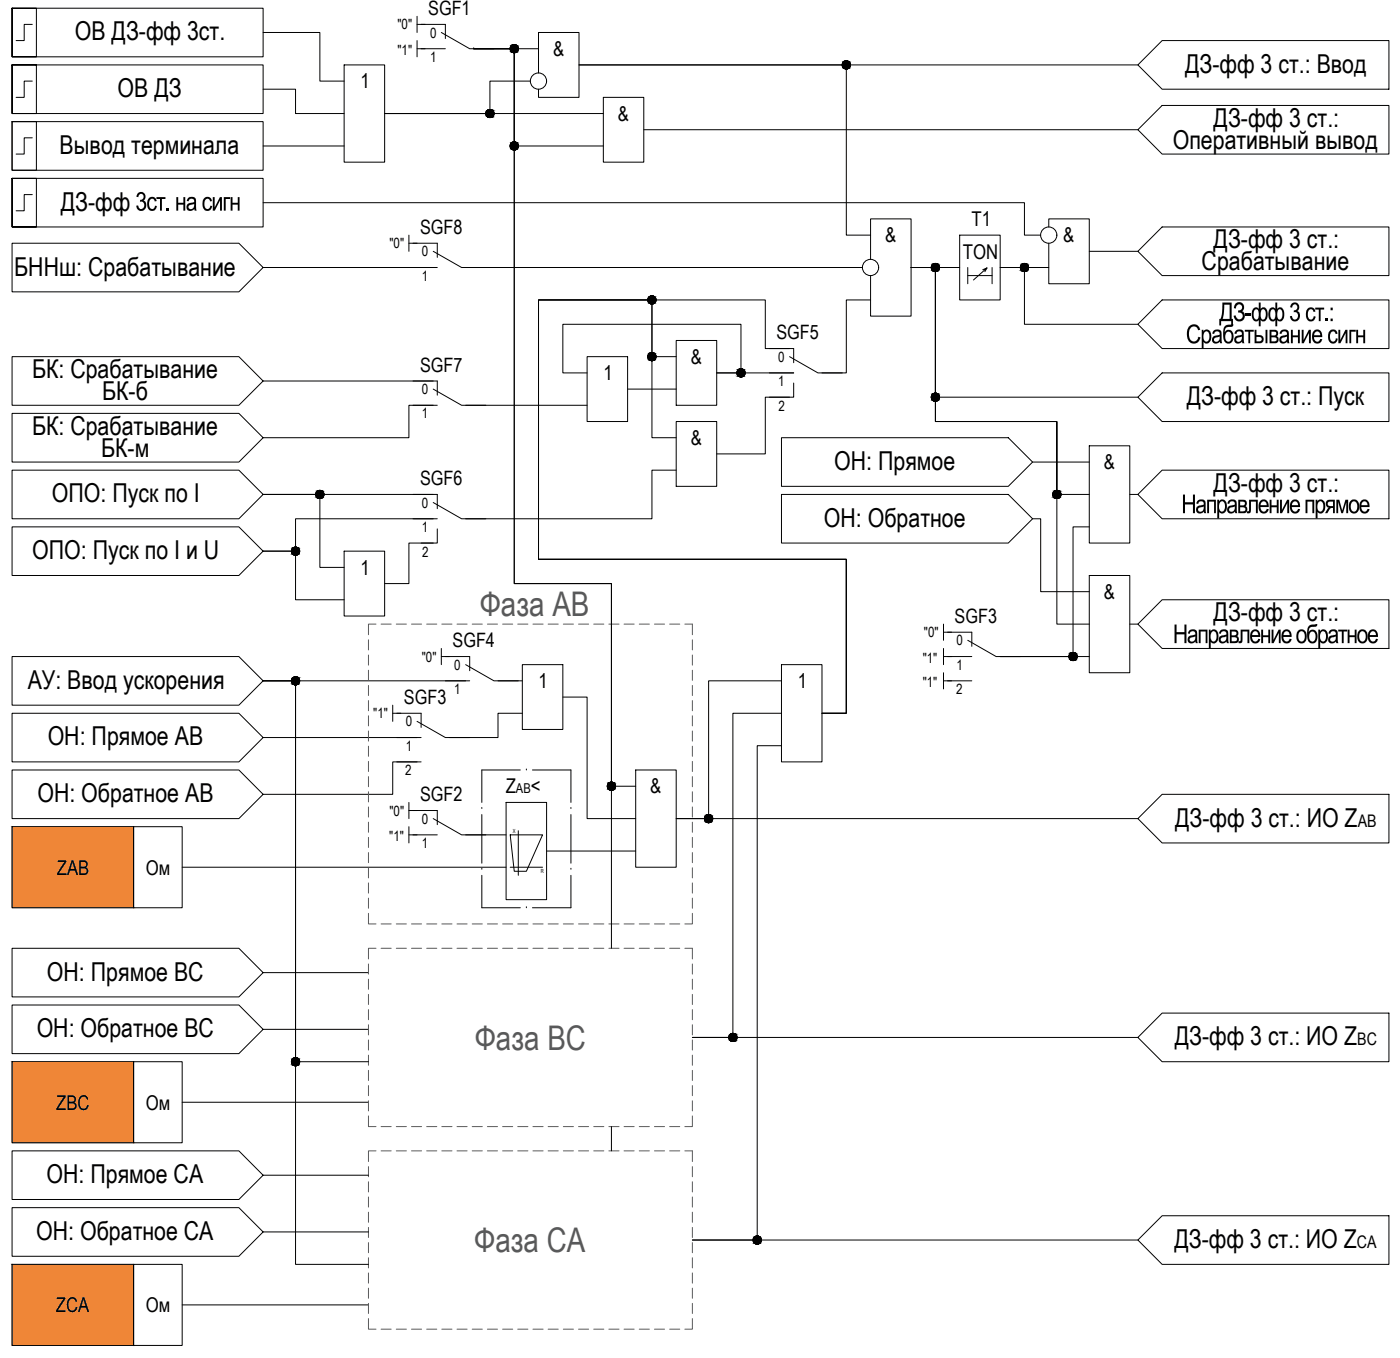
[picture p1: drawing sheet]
<svg xmlns="http://www.w3.org/2000/svg" width="850mm" height="824mm" viewBox="0 0 850 824" stroke-linecap="round" stroke-linejoin="round" font-family="sans-serif">
<!-- layer: 0 -->
<g fill="#ef8637" stroke="#ef8637" stroke-width=".61">
<path d="M7 502l74 49v-49zM7 502l74 49h-74z"/>
<path d="M7 644l74 49v-49zM7 644l74 49h-74z"/>
<path d="M7 767l74 49v-49zM7 767l74 49h-74z"/>
</g>
<g fill="none" stroke="#000" stroke-width=".61">
<path d="M7 5h153v29h-153v-29v29h15v-29zM20 15h-5v10h-5M160 20h34v29h15M253 10v10M253 15h5M7 39h153v30h-153v-30v30h15v-30zM209 39h25v59h-25zM253 25v9M253 30h5M288 30h.1M288 30h24v59h54M288 30h24v324h59v123h15"/>
<path d="M288 30h24v324h59v221M288 30h39M691 39h-339h162v104h15M706 25h137v29h-137l-15-15zM20 49h-5v10h-5M160 54h19v15h30M322 49h-25v20h-63h132M327 44v-24h25v39h-25v-5M366 59h25v39h-25zM7 74h15v29h-15zM7 74h153v29h-153zM391 79h300"/>
<path d="M691 79l15-15h137v30h-137zM20 84h-5v10h-5M160 89h49M7 108h153v30h-153v-30v30h15v-30zM20 118h-5v10h-5M160 123h462v20h10M637 138v-5h24v39h-24v-24M706 138h137v29h-137l-15-14zM7 148h138l15 14-15 15h-138zM248 143v10M248 148h5M529 157v-24h24v59h-24v-25"/>
<path d="M583 143h24v39h-24zM661 153h30M160 162h103M283 162h241M583 162h-30h15v79h123M588 162v10M588 167h14M597 164l2-1-8 7M599 163l-1 2M602 162v10M637 162h-30h15v35h69M529 182h-15v44h-15"/>
<path d="M706 182h137v30h-137l-15-15zM7 216h138l15 15-15 15h-138zM356 216h25v40h-25zM411 207h24v39h-24zM411 216h-15v-34h-69v157h187v94h-15M479 212h-14v-30h-138v157h187v94h-15M160 231h103M356 226h-14v-29h108v29h-15h47M381 236h30M482 232v9h-15M706 226h137v30h-137l-15-15zM7 251h138l15 15-15 14h-138z"/>
<path d="M263 246h-15v20h-88M283 246h73M411 256h24v39h-24zM479 241h-14v34h-30M411 266h-15v-84h-69v157h187v94h-15M475 266h137l15 14-15 15h-137zM661 271h25v59h-25zM7 285h138l15 15-15 15h-138zM411 285h-15v30h-113M627 280h34M7 320h138l15 14-15 15h-138zM160 300h34v44h15"/>
<path d="M160 300h103M263 315h-84v19h-19M475 300h137l15 15-15 15h-137zM627 315h5v44h29M661 300h-19v-44h-74v-94h-15h15v94h74v123h19M661 320h-9v78h-45h54M686 300h5M691 300l15-15h137v30h-137zM160 334h19v30h30M209 334h25v40h-25zM263 330h-15v24h-14M266 321v9h-10"/>
<path d="M661 349h25v59h-25zM573 379v10M686 379h5M706 364h137v30h-137l-15-15zM268 398h5M268 394v9M573 394v9M573 384h5M573 398h5M160 413l-15 15h-138v-30h138l15 15h123M160 413h19v231h45M160 413h19v354h45"/>
<path d="M302 413h15M317 403h25v40h-25zM475 413h-45v84h-19h280M475 403h24v59h-24zM573 413h17M573 408v10M7 433h138l15 15-15 14h-138zM238 428v10M238 433h5M317 433h-15v15h-29M342 423h14v74h30M475 433h-30v197h-25h271"/>
<path d="M160 448h93M475 453h-15v300h-40h271M7 467h138l15 15-15 15h-138zM241 462h15M253 462h-15v20h-78M386 467h25v59h-25zM248 487v10M248 492h5M307 487h25v59h-25zM691 497l15-15h137v30h-137zM7 502h74v49h-74zM81 502h30v49h-30z"/>
<path d="M248 502v10M248 507h5M283 507h24M310 507h19l-9 22h-8zM315 504v27M332 516h54M111 526h196M310 526h19M7 575h138l15 15-15 15h-138zM160 590h64M7 610h138l15 15-15 14h-138zM706 615h137v29h-137l-15-14z"/>
<path d="M160 625h64M7 644h74v49h-74zM81 644h30v49h-30zM111 669h113M7 698h138l15 15-15 15h-138zM371 684v14M160 713h64M7 733h138l15 15-15 14h-138zM160 748h64M691 753l15-15h137v29h-137zM7 767h74v49h-74zM81 767h30v49h-30z"/>
<path d="M111 792h113"/>
<circle cx="312" cy="30" r="2.5"/>
<circle cx="514" cy="39" r="2.5"/>
<circle cx="327" cy="49" r="5"/>
<circle cx="297" cy="69" r="2.5"/>
<circle cx="312" cy="89" r="2.5"/>
<circle cx="637" cy="143" r="5"/>
<circle cx="529" cy="162" r="5"/>
<circle cx="568" cy="162" r="2.5"/>
<circle cx="622" cy="162" r="2.5"/>
<circle cx="396" cy="182" r="2.5"/>
<circle cx="396" cy="216" r="2.5"/>
<circle cx="450" cy="226" r="2.5"/>
<circle cx="568" cy="241" r="2.5"/>
<circle cx="194" cy="300" r="2.5"/>
<circle cx="642" cy="300" r="2.5"/>
<circle cx="179" cy="334" r="2.5"/>
<circle cx="652" cy="398" r="2.5"/>
<circle cx="179" cy="413" r="2.5"/>
<circle cx="371" cy="477" r="2.5"/>
<circle cx="430" cy="497" r="2.5"/>
<circle cx="445" cy="630" r="2.5"/>
<circle cx="179" cy="644" r="2.5"/>
<circle cx="460" cy="752" r="2.5"/>
</g>
<g fill="#000" stroke="#000" stroke-width=".61">
<path d="M312 32h1zM312 27h1zM513 37h1zM513 42h1zM297 71h1zM297 66h1zM312 91h1zM312 86h1zM395 180h1zM567 165h1zM567 165h2zM622 165h1z"/>
<path d="M395 184h1zM395 219h1zM395 214h1zM449 229h1zM449 229h2zM567 243h1zM567 243h2zM641 298h1zM194 302h1zM641 302h1zM179 337h1zM179 332h1z"/>
<path d="M651 396h1zM179 416h1zM179 411h1zM651 401h1zM371 479h1zM371 475h1zM430 499h1zM430 494h1zM445 632h1zM179 647h1zM179 642h1zM459 755h1z"/>
<path d="M459 750h1z"/>
<path d="M312 32h1zM312 32h1z"/>
<path d="M312 27h1zM312 27h1z"/>
<path d="M312 27h1zM311 27h2z"/>
<path d="M311 27h2zM311 27h2z"/>
<path d="M311 32h2zM311 32h2z"/>
<path d="M311 27h2zM311 27h2z"/>
<path d="M311 32h2zM311 32h2z"/>
<path d="M311 27l3 1zM311 28h3z"/>
<path d="M311 32h2zM311 32h2z"/>
<path d="M311 28h3zM311 28h3z"/>
<path d="M311 32h3zM311 32h2z"/>
<path d="M311 28h3zM310 28h4z"/>
<path d="M311 31h3zM311 31l3 1z"/>
<path d="M310 28h4zM310 28h4z"/>
<path d="M310 31h4zM310 31h4z"/>
<path d="M310 28h4zM310 28h4z"/>
<path d="M310 31h4zM310 31h4z"/>
<path d="M310 28h4zM310 28h4z"/>
<path d="M310 31h4zM310 31h4z"/>
<path d="M310 28l5 1zM310 28l5 1z"/>
<path d="M310 31h4zM310 31h4z"/>
<path d="M310 29h5zM310 29h5z"/>
<path d="M310 30h5zM310 30l4 1z"/>
<path d="M310 29h5zM310 29h5z"/>
<path d="M310 30h5zM310 30h5z"/>
<path d="M310 29h5zM310 29h5z"/>
<path d="M310 29l5 1zM310 29l5 1z"/>
<path d="M310 30h5zM310 30h5z"/>
<path d="M310 30h5zM310 30h5z"/>
<path d="M310 30h5zM310 30h5z"/>
<path d="M513 37h2zM513 37h2z"/>
<path d="M513 37h2zM513 37h2z"/>
<path d="M513 37h2zM513 37h2z"/>
<path d="M513 37h2zM512 37h3z"/>
<path d="M512 37l3 1zM512 38h3z"/>
<path d="M512 38h4zM512 38h4z"/>
<path d="M512 38h4zM512 38h4z"/>
<path d="M512 38h4zM512 38h4z"/>
<path d="M512 38h4zM512 38h4z"/>
<path d="M512 38h4zM512 38h4z"/>
<path d="M512 38l4 1zM512 38l4 1z"/>
<path d="M512 39h4zM512 39h4z"/>
<path d="M511 39h5zM511 39h5z"/>
<path d="M511 39h5zM511 39h5z"/>
<path d="M511 40h5zM511 40h5z"/>
<path d="M511 40h5zM511 40h5z"/>
<path d="M511 39h5zM511 39l5 1z"/>
<path d="M513 42h2zM513 42h1z"/>
<path d="M513 42h2zM513 42h2z"/>
<path d="M513 42h2zM513 42h2z"/>
<path d="M512 41h3zM512 41l3 1z"/>
<path d="M512 41h3zM512 41h3z"/>
<path d="M512 41h4zM512 41h3z"/>
<path d="M512 41h4zM512 41h4z"/>
<path d="M512 41h4zM512 41h4z"/>
<path d="M512 41h4zM512 41h4z"/>
<path d="M512 40h4zM512 40l4 1z"/>
<path d="M512 40h4zM512 40h4z"/>
<path d="M297 71h1zM297 71h1z"/>
<path d="M297 66l1 1zM297 67h1z"/>
<path d="M297 67h1zM297 67h1z"/>
<path d="M297 67h1zM297 67h1z"/>
<path d="M297 71h1zM297 71h1z"/>
<path d="M297 67h2zM296 67h3z"/>
<path d="M297 71h1zM297 71h1z"/>
<path d="M296 67h3zM296 67h3z"/>
<path d="M296 71h3zM296 71h2z"/>
<path d="M296 67h3zM296 67h3z"/>
<path d="M296 71h3zM296 71h3z"/>
<path d="M296 67h3zM296 67h3z"/>
<path d="M296 71h3zM296 71h3z"/>
<path d="M296 67h3zM296 67h3z"/>
<path d="M296 71h3zM296 71h3z"/>
<path d="M296 67l4 1zM296 67l4 1z"/>
<path d="M296 70h3zM296 70l3 1z"/>
<path d="M295 68h5zM295 68h5z"/>
<path d="M295 70h5zM295 70h4z"/>
<path d="M295 68h5zM295 68h5z"/>
<path d="M295 70h5zM295 70h5z"/>
<path d="M295 68h5zM295 68h5z"/>
<path d="M295 70h5zM295 70h5z"/>
<path d="M295 68h5zM295 68h5z"/>
<path d="M295 70h5zM295 70h5z"/>
<path d="M295 68l5 1zM295 68l5 1z"/>
<path d="M295 69h5zM295 69l5 1z"/>
<path d="M295 69h5zM295 69h5z"/>
<path d="M295 69h5zM295 69h5z"/>
<path d="M295 69h5zM295 69h5z"/>
<path d="M312 91h1zM312 91h1z"/>
<path d="M312 86h1zM312 86h1z"/>
<path d="M312 86h1zM311 86h2z"/>
<path d="M311 86h2zM311 86h2z"/>
<path d="M311 91h2zM311 91h2z"/>
<path d="M311 86h2zM311 86h2z"/>
<path d="M311 91h2zM311 91h2z"/>
<path d="M311 86l3 1zM311 87h3z"/>
<path d="M311 91h2zM311 91h2z"/>
<path d="M311 87h3zM311 87h3z"/>
<path d="M311 91h3zM311 91h2z"/>
<path d="M311 87h3zM311 87h3z"/>
<path d="M311 90h3zM311 90l3 1z"/>
<path d="M310 87h4zM310 87h4z"/>
<path d="M310 90h4zM310 90h4z"/>
<path d="M310 87h4zM310 87h4z"/>
<path d="M310 90h4zM310 90h4z"/>
<path d="M310 87h4zM310 87h4z"/>
<path d="M310 90h4zM310 90h4z"/>
<path d="M310 87l5 1zM310 87l5 1z"/>
<path d="M310 90h4zM310 90h4z"/>
<path d="M310 88h5zM310 88h5z"/>
<path d="M310 89h5zM310 89l4 1z"/>
<path d="M310 88h5zM310 88h5z"/>
<path d="M310 89h5zM310 89h5z"/>
<path d="M310 88h5zM310 88h5z"/>
<path d="M310 88l5 1zM310 88l5 1z"/>
<path d="M310 89h5zM310 89h5z"/>
<path d="M310 89h5zM310 89h5z"/>
<path d="M310 89h5zM310 89h5z"/>
<path d="M568 160h1zM567 160h2z"/>
<path d="M567 160h2zM567 160h2z"/>
<path d="M622 160h1zM622 160h1z"/>
<path d="M622 160h1zM621 160h2z"/>
<path d="M395 180h1zM395 180h1z"/>
<path d="M395 180h2zM395 180h2z"/>
<path d="M395 180h2zM395 180h2z"/>
<path d="M395 180h2zM395 180h2z"/>
<path d="M395 180h2zM394 180h3z"/>
<path d="M567 160h2zM567 160h2z"/>
<path d="M567 165h2zM567 165h2z"/>
<path d="M567 160h2zM567 160h2z"/>
<path d="M567 165h2zM567 165h2z"/>
<path d="M567 160h2zM567 160h2z"/>
<path d="M567 164h2zM567 164l2 1z"/>
<path d="M567 160h3zM566 160h4z"/>
<path d="M567 164h2zM567 164h2z"/>
<path d="M566 160l4 1zM566 160l4 1z"/>
<path d="M566 164h4zM566 164h3z"/>
<path d="M566 161h4zM566 161h4z"/>
<path d="M566 164h4zM566 164h4z"/>
<path d="M566 161h4zM566 161h4z"/>
<path d="M566 164h4zM566 164h4z"/>
<path d="M566 161h4zM566 161h4z"/>
<path d="M566 164h4zM566 164h4z"/>
<path d="M566 161h4zM566 161h4z"/>
<path d="M566 163h4zM566 163l4 1z"/>
<path d="M566 161l4 1zM566 161l4 1z"/>
<path d="M566 163h4zM566 163h4z"/>
<path d="M566 162h4zM566 162h4z"/>
<path d="M566 163h4zM566 163h4z"/>
<path d="M566 162h4zM566 162h4z"/>
<path d="M566 162h4zM566 162h4z"/>
<path d="M566 163h4zM566 163h4z"/>
<path d="M566 163h4zM566 163h4z"/>
<path d="M566 162h4zM566 162l4 1z"/>
<path d="M621 160h2zM621 160h2z"/>
<path d="M621 165h2zM621 165h2z"/>
<path d="M621 160h2zM621 160h2z"/>
<path d="M621 165h2zM621 165h2z"/>
<path d="M621 160h2zM621 160h2z"/>
<path d="M621 164h2zM621 164l2 1z"/>
<path d="M621 160h3zM620 160h4z"/>
<path d="M621 164h2zM621 164h2z"/>
<path d="M620 160l4 1zM620 160l4 1z"/>
<path d="M620 164h4zM620 164h3z"/>
<path d="M620 161h4zM620 161h4z"/>
<path d="M620 164h4zM620 164h4z"/>
<path d="M620 161h4zM620 161h4z"/>
<path d="M620 164h4zM620 164h4z"/>
<path d="M620 161h4zM620 161h4z"/>
<path d="M620 164h4zM620 164h4z"/>
<path d="M620 161h4zM620 161h4z"/>
<path d="M620 163h4zM620 163l4 1z"/>
<path d="M620 161l4 1zM620 161l4 1z"/>
<path d="M620 163h4zM620 163h4z"/>
<path d="M620 162h4zM620 162h4z"/>
<path d="M620 163h4zM620 163h4z"/>
<path d="M620 162h5zM620 162h5z"/>
<path d="M620 163h4zM620 163h4z"/>
<path d="M620 162h5zM620 162h5z"/>
<path d="M620 163h5zM620 163h4z"/>
<path d="M620 162h5zM620 162l5 1z"/>
<path d="M395 184h1zM395 184h1z"/>
<path d="M395 184h2zM395 184h1z"/>
<path d="M395 184h2zM395 184h2z"/>
<path d="M395 184h2zM395 184h2z"/>
<path d="M394 180h3zM394 180h3z"/>
<path d="M394 184h3zM394 184h3z"/>
<path d="M394 180h4zM394 180h4z"/>
<path d="M394 184h3zM394 184h3z"/>
<path d="M394 180h4zM394 180h4z"/>
<path d="M394 184h4zM394 184h3z"/>
<path d="M394 180l4 1zM394 180l4 1z"/>
<path d="M394 184h4zM394 184h4z"/>
<path d="M394 181h4zM394 181h4z"/>
<path d="M394 183h4zM394 183l4 1z"/>
<path d="M394 181h4zM394 181h4z"/>
<path d="M394 183h4zM394 183h4z"/>
<path d="M394 181h4zM394 181h4z"/>
<path d="M394 183h4zM394 183h4z"/>
<path d="M393 181l5 1zM393 181l5 1z"/>
<path d="M393 183h5zM393 183h5z"/>
<path d="M393 182h5zM393 182h5z"/>
<path d="M393 182h5zM393 182h5z"/>
<path d="M393 182h5zM393 182h5z"/>
<path d="M393 182h5zM393 182l5 1z"/>
<path d="M393 182h5zM393 182h5z"/>
<path d="M395 219h1zM395 219h1z"/>
<path d="M395 214h1zM395 214h1z"/>
<path d="M395 214h2zM395 214h2z"/>
<path d="M395 214h2zM395 214h2z"/>
<path d="M395 219h2zM395 219h1z"/>
<path d="M395 214h2zM395 214h2z"/>
<path d="M395 219h2zM395 219h2z"/>
<path d="M395 214h2zM394 214h3z"/>
<path d="M395 219h2zM395 219h2z"/>
<path d="M394 214l3 1zM394 215h3z"/>
<path d="M394 218h3zM394 218l3 1z"/>
<path d="M394 215h4zM394 215h4z"/>
<path d="M394 218h3zM394 218h3z"/>
<path d="M394 215h4zM394 215h4z"/>
<path d="M394 218h4zM394 218h3z"/>
<path d="M394 215h4zM394 215h4z"/>
<path d="M394 218h4zM394 218h4z"/>
<path d="M394 215h4zM394 215h4z"/>
<path d="M394 218h4zM394 218h4z"/>
<path d="M394 215l4 1zM394 215l4 1z"/>
<path d="M394 218h4zM394 218h4z"/>
<path d="M394 216h4zM394 216h4z"/>
<path d="M394 217h4zM394 217l4 1z"/>
<path d="M393 216h5zM393 216h5z"/>
<path d="M393 217h5zM393 217h5z"/>
<path d="M393 216h5zM393 216h5z"/>
<path d="M393 216h5zM393 216h5z"/>
<path d="M393 217h5zM393 217h5z"/>
<path d="M393 217h5zM393 217h5z"/>
<path d="M393 216h5zM393 216l5 1z"/>
<path d="M450 224h1zM449 224h2z"/>
<path d="M449 224h2zM449 224h2z"/>
<path d="M449 224h2zM449 224h2z"/>
<path d="M449 229h2zM449 229h2z"/>
<path d="M449 224h2zM449 224h2z"/>
<path d="M449 229h2zM449 229h2z"/>
<path d="M449 224h2zM449 224h2z"/>
<path d="M449 228h2zM449 228l2 1z"/>
<path d="M449 224h3zM448 224h4z"/>
<path d="M449 228h2zM449 228h2z"/>
<path d="M448 224l4 1zM448 224l4 1z"/>
<path d="M448 228h4zM448 228h3z"/>
<path d="M448 225h4zM448 225h4z"/>
<path d="M448 228h4zM448 228h4z"/>
<path d="M448 225h4zM448 225h4z"/>
<path d="M448 228h4zM448 228h4z"/>
<path d="M448 225h4zM448 225h4z"/>
<path d="M448 228h4zM448 228h4z"/>
<path d="M448 225h4zM448 225h4z"/>
<path d="M448 227h4zM448 227l4 1z"/>
<path d="M448 225l4 1zM448 225l4 1z"/>
<path d="M448 227h4zM448 227h4z"/>
<path d="M448 226h4zM448 226h4z"/>
<path d="M448 227h4zM448 227h4z"/>
<path d="M448 226h4zM448 226h4z"/>
<path d="M448 227h4zM448 227h4z"/>
<path d="M448 226h4zM448 226h4z"/>
<path d="M448 227h4zM448 227h4z"/>
<path d="M448 226h4zM448 226l4 1z"/>
<path d="M568 239h1zM567 239h2z"/>
<path d="M567 239h2zM567 239h2z"/>
<path d="M567 239h2zM567 239h2z"/>
<path d="M567 239h2zM567 239h2z"/>
<path d="M567 239h2zM567 239h2z"/>
<path d="M567 239h3zM566 239h4z"/>
<path d="M566 239h4zM566 239h4z"/>
<path d="M566 239l4 1zM566 239l4 1z"/>
<path d="M566 240h4zM566 240h4z"/>
<path d="M566 240h4zM566 240h4z"/>
<path d="M566 240h4zM566 240h4z"/>
<path d="M567 243h2zM567 243h2z"/>
<path d="M567 243h2zM567 243h2z"/>
<path d="M567 243h2zM567 243h2z"/>
<path d="M567 243h2zM567 243h2z"/>
<path d="M566 243h4zM566 243h3z"/>
<path d="M566 243h4zM566 243h4z"/>
<path d="M566 243h4zM566 243h4z"/>
<path d="M566 242h4zM566 242l4 1z"/>
<path d="M566 242h4zM566 242h4z"/>
<path d="M566 240h4zM566 240h4z"/>
<path d="M566 242h4zM566 242h4z"/>
<path d="M566 240l4 1zM566 240l4 1z"/>
<path d="M566 242h4zM566 242h4z"/>
<path d="M566 241h4zM566 241h4z"/>
<path d="M566 241h4zM566 241h4z"/>
<path d="M566 241h4zM566 241h4z"/>
<path d="M566 241h4zM566 241l4 1z"/>
<path d="M566 241h4zM566 241h4z"/>
<path d="M194 298h1zM194 298h1z"/>
<path d="M194 298h1zM193 298h2z"/>
<path d="M193 298h2zM193 298h2z"/>
<path d="M193 298h2zM193 298h2z"/>
<path d="M193 298h3zM193 298h3z"/>
<path d="M193 298h3zM193 298h3z"/>
<path d="M193 298h3zM193 298h3z"/>
<path d="M192 298l4 1zM192 298l4 1z"/>
<path d="M192 299h4zM192 299h4z"/>
<path d="M192 299h4zM192 299h4z"/>
<path d="M192 299h4zM192 299h4z"/>
<path d="M192 299h5zM192 299h5z"/>
<path d="M192 299l5 1zM192 299l5 1z"/>
<path d="M192 300h5zM192 300h5z"/>
<path d="M192 300h5zM192 300h5z"/>
<path d="M641 298h1zM641 298h1z"/>
<path d="M641 298h1zM641 298h1z"/>
<path d="M641 298h2zM641 298h2z"/>
<path d="M641 298h2zM641 298h2z"/>
<path d="M641 298h2zM640 298h3z"/>
<path d="M640 298h3zM640 298h3z"/>
<path d="M640 298h4zM640 298h4z"/>
<path d="M640 298l4 1zM640 298l4 1z"/>
<path d="M640 299h4zM640 299h4z"/>
<path d="M640 299h4zM640 299h4z"/>
<path d="M640 299h4zM640 299h4z"/>
<path d="M639 299h5zM639 299h5z"/>
<path d="M639 299l5 1zM639 299l5 1z"/>
<path d="M639 300h5zM639 300h5z"/>
<path d="M639 300h5zM639 300h5z"/>
<path d="M193 302h2zM193 302h2z"/>
<path d="M193 302h2zM193 302h2z"/>
<path d="M193 302h2zM193 302h2z"/>
<path d="M193 302h3zM193 302h2z"/>
<path d="M193 302h3zM193 302h3z"/>
<path d="M192 302h4zM192 302h4z"/>
<path d="M192 302h4zM192 302h4z"/>
<path d="M192 301h4zM192 301l4 1z"/>
<path d="M192 301h4zM192 301h4z"/>
<path d="M192 301h4zM192 301h4z"/>
<path d="M192 301h5zM192 301h4z"/>
<path d="M192 300l5 1zM192 300l5 1z"/>
<path d="M192 301h5zM192 301h5z"/>
<path d="M192 300h5zM192 300h5z"/>
<path d="M641 302h1zM641 302h1z"/>
<path d="M641 302h1zM641 302h1z"/>
<path d="M641 302h2zM641 302h1z"/>
<path d="M641 302h2zM641 302h2z"/>
<path d="M640 302h3zM640 302h3z"/>
<path d="M640 302h3zM640 302h3z"/>
<path d="M640 302h4zM640 302h3z"/>
<path d="M640 302h4zM640 302h4z"/>
<path d="M640 301h4zM640 301l4 1z"/>
<path d="M640 301h4zM640 301h4z"/>
<path d="M639 301h5zM639 301h5z"/>
<path d="M639 301h5zM639 301h5z"/>
<path d="M639 301h5zM639 301h5z"/>
<path d="M639 300h5zM639 300h5z"/>
<path d="M639 300h5zM639 300l5 1z"/>
<path d="M179 337h1zM179 337h1z"/>
<path d="M179 332h1zM179 332h1z"/>
<path d="M179 332h1zM179 332h1z"/>
<path d="M179 332h1zM178 332h2z"/>
<path d="M179 337h1zM179 337h1z"/>
<path d="M178 332h3zM178 332h3z"/>
<path d="M178 337h2zM178 337h2z"/>
<path d="M178 332h3zM178 332h3z"/>
<path d="M178 337h3zM178 337h2z"/>
<path d="M178 332l3 1zM178 333h3z"/>
<path d="M178 336h3zM178 336l3 1z"/>
<path d="M178 333h3zM178 333h3z"/>
<path d="M178 336h3zM178 336h3z"/>
<path d="M178 333h3zM178 333h3z"/>
<path d="M178 336h3zM178 336h3z"/>
<path d="M178 333h4zM178 333h4z"/>
<path d="M178 336h3zM178 336h3z"/>
<path d="M177 333h5zM177 333h5z"/>
<path d="M177 336h5zM177 336h4z"/>
<path d="M177 333l5 1zM177 333l5 1z"/>
<path d="M177 336h5zM177 336h5z"/>
<path d="M177 334h5zM177 334h5z"/>
<path d="M177 335h5zM177 335l5 1z"/>
<path d="M177 334h5zM177 334h5z"/>
<path d="M177 335h5zM177 335h5z"/>
<path d="M177 334h5zM177 334h5z"/>
<path d="M177 335h5zM177 335h5z"/>
<path d="M177 334h5zM177 334h5z"/>
<path d="M177 334l5 1zM177 334l5 1z"/>
<path d="M177 335h5zM177 335h5z"/>
<path d="M651 396h1zM651 396h1z"/>
<path d="M651 396h1zM651 396h1z"/>
<path d="M651 396h2zM651 396h2z"/>
<path d="M651 396h2zM650 396h3z"/>
<path d="M650 396h3zM650 396h3z"/>
<path d="M650 396l3 1zM650 397h3z"/>
<path d="M650 397h3zM650 397h3z"/>
<path d="M650 397h4zM650 397h4z"/>
<path d="M650 397h4zM650 397h4z"/>
<path d="M650 400h4zM650 400h3z"/>
<path d="M650 397h4zM650 397h4z"/>
<path d="M650 400h4zM650 400h4z"/>
<path d="M649 397h5zM649 397h5z"/>
<path d="M649 400h5zM649 400h5z"/>
<path d="M649 397l5 1zM649 397l5 1z"/>
<path d="M649 399h5zM649 399l5 1z"/>
<path d="M649 398h5zM649 398h5z"/>
<path d="M649 399h5zM649 399h5z"/>
<path d="M649 398h5zM649 398h5z"/>
<path d="M649 398h5zM649 398h5z"/>
<path d="M649 399h5zM649 399h5z"/>
<path d="M649 399h5zM649 399h5z"/>
<path d="M649 398h5zM649 398l5 1z"/>
<path d="M179 416h1zM179 416h1z"/>
<path d="M179 411h1zM179 411h1z"/>
<path d="M179 411h1zM179 411h1z"/>
<path d="M179 411h1zM178 411h2z"/>
<path d="M179 415h1zM179 415l1 1z"/>
<path d="M178 411h3zM178 411h3z"/>
<path d="M178 415h2zM178 415h2z"/>
<path d="M178 411h3zM178 411h3z"/>
<path d="M178 415h3zM178 415h2z"/>
<path d="M178 411h3zM178 411h3z"/>
<path d="M178 415h3zM178 415h3z"/>
<path d="M178 411h3zM178 411h3z"/>
<path d="M178 415h3zM178 415h3z"/>
<path d="M178 411l3 1zM178 412h3z"/>
<path d="M178 415h3zM178 415h3z"/>
<path d="M178 412h4zM178 412h4z"/>
<path d="M178 415h3zM178 415h3z"/>
<path d="M177 412h5zM177 412h5z"/>
<path d="M177 415h5zM177 415h4z"/>
<path d="M177 412h5zM177 412h5z"/>
<path d="M177 414h5zM177 414l5 1z"/>
<path d="M177 412h5zM177 412h5z"/>
<path d="M177 414h5zM177 414h5z"/>
<path d="M177 412l5 1zM177 412l5 1z"/>
<path d="M177 414h5zM177 414h5z"/>
<path d="M177 413h5zM177 413h5z"/>
<path d="M177 414h5zM177 414h5z"/>
<path d="M177 413h5zM177 413h5z"/>
<path d="M177 413h5zM177 413h5z"/>
<path d="M177 413h5zM177 413l5 1z"/>
<path d="M651 401h1zM651 401h1z"/>
<path d="M651 401h1zM651 401h1z"/>
<path d="M651 401h2zM651 401h1z"/>
<path d="M650 401h3zM650 401h3z"/>
<path d="M650 400h3zM650 400l3 1z"/>
<path d="M650 400h3zM650 400h3z"/>
<path d="M650 400h3zM650 400h3z"/>
<path d="M371 479l1 1zM371 480h1z"/>
<path d="M371 475h1zM371 475h1z"/>
<path d="M371 475h1zM370 475h2z"/>
<path d="M370 475h2zM370 475h2z"/>
<path d="M370 479h2zM370 479h2z"/>
<path d="M370 475h2zM370 475h2z"/>
<path d="M370 479h2zM370 479h2z"/>
<path d="M370 475h3zM370 475h3z"/>
<path d="M370 479h2zM370 479h2z"/>
<path d="M370 475h3zM370 475h3z"/>
<path d="M370 479h3zM370 479h2z"/>
<path d="M370 475h3zM369 475h4z"/>
<path d="M370 479h3zM370 479h3z"/>
<path d="M369 475l4 1zM369 475l4 1z"/>
<path d="M369 479h4zM369 479h4z"/>
<path d="M369 476h4zM369 476h4z"/>
<path d="M369 479h4zM369 479h4z"/>
<path d="M369 476h4zM369 476h4z"/>
<path d="M369 478h4zM369 478l4 1z"/>
<path d="M369 476h5zM369 476h5z"/>
<path d="M369 478h4zM369 478h4z"/>
<path d="M369 476h5zM369 476h5z"/>
<path d="M369 478h5zM369 478h4z"/>
<path d="M369 476l5 1zM369 476l5 1z"/>
<path d="M369 478h5zM369 478h5z"/>
<path d="M369 477h5zM369 477h5z"/>
<path d="M369 477h5zM369 477h5z"/>
<path d="M369 477l5 1zM369 477l5 1z"/>
<path d="M369 478h5zM369 478h5z"/>
<path d="M369 477h5zM369 477h5z"/>
<path d="M430 499h1zM430 499h1z"/>
<path d="M430 494h1zM430 494h1z"/>
<path d="M430 494h1zM429 494h2z"/>
<path d="M429 494l2 1zM429 495h2z"/>
<path d="M429 499h2zM429 499h2z"/>
<path d="M429 495h2zM429 495h2z"/>
<path d="M429 499h2zM429 499h2z"/>
<path d="M429 495h3zM429 495h3z"/>
<path d="M429 499h2zM429 499h2z"/>
<path d="M429 495h3zM429 495h3z"/>
<path d="M429 499h3zM429 499h2z"/>
<path d="M429 495h3zM429 495h3z"/>
<path d="M429 499h3zM429 499h3z"/>
<path d="M429 495h3zM429 495h3z"/>
<path d="M429 498h3zM429 498l3 1z"/>
<path d="M428 495h4zM428 495h4z"/>
<path d="M428 498h4zM428 498h4z"/>
<path d="M428 495l4 1zM428 495l4 1z"/>
<path d="M428 498h4zM428 498h4z"/>
<path d="M428 496h5zM428 496h5z"/>
<path d="M428 498h4zM428 498h4z"/>
<path d="M428 496h5zM428 496h5z"/>
<path d="M428 498h5zM428 498h4z"/>
<path d="M428 496h5zM428 496h5z"/>
<path d="M428 497h5zM428 497l5 1z"/>
<path d="M428 496l5 1zM428 496l5 1z"/>
<path d="M428 497h5zM428 497h5z"/>
<path d="M428 497h5zM428 497h5z"/>
<path d="M428 497h5zM428 497h5z"/>
<path d="M428 497h5zM428 497h5z"/>
<path d="M445 627h1zM445 627h1z"/>
<path d="M445 627h1zM444 627h2z"/>
<path d="M444 627h2zM444 627h2z"/>
<path d="M444 632h2zM444 632h2z"/>
<path d="M444 627h2zM444 627h2z"/>
<path d="M444 632h2zM444 632h2z"/>
<path d="M444 627l2 1zM444 628h2z"/>
<path d="M444 632h2zM444 632h2z"/>
<path d="M444 628h3zM443 628h4z"/>
<path d="M444 632h2zM444 632h2z"/>
<path d="M443 628h4zM443 628h4z"/>
<path d="M443 631h4zM443 631l3 1z"/>
<path d="M443 628h4zM443 628h4z"/>
<path d="M443 631h4zM443 631h4z"/>
<path d="M443 628h4zM443 628h4z"/>
<path d="M443 631h4zM443 631h4z"/>
<path d="M443 628h4zM443 628h4z"/>
<path d="M443 631h4zM443 631h4z"/>
<path d="M443 628l4 1zM443 628l4 1z"/>
<path d="M443 631h4zM443 631h4z"/>
<path d="M443 629h4zM443 629h4z"/>
<path d="M443 630h4zM443 630l4 1z"/>
<path d="M443 629h4zM443 629h4z"/>
<path d="M443 630h4zM443 630h4z"/>
<path d="M443 629h4zM443 629h4z"/>
<path d="M443 630h4zM443 630h4z"/>
<path d="M443 629l4 1zM443 629l4 1z"/>
<path d="M443 630h4zM443 630h4z"/>
<path d="M443 630h4zM443 630h4z"/>
<path d="M179 647h1zM179 647h1z"/>
<path d="M179 642h1zM179 642h1z"/>
<path d="M179 642h1zM179 642h1z"/>
<path d="M179 642h1zM178 642h2z"/>
<path d="M179 647h1zM179 647h1z"/>
<path d="M178 642h3zM178 642h3z"/>
<path d="M178 647h2zM178 647h2z"/>
<path d="M178 642h3zM178 642h3z"/>
<path d="M178 646h3zM178 646l2 1z"/>
<path d="M178 642h3zM178 642h3z"/>
<path d="M178 646h3zM178 646h3z"/>
<path d="M178 642l3 1zM178 643h3z"/>
<path d="M178 646h3zM178 646h3z"/>
<path d="M178 643h3zM178 643h3z"/>
<path d="M178 646h3zM178 646h3z"/>
<path d="M178 643h4zM178 643h4z"/>
<path d="M178 646h3zM178 646h3z"/>
<path d="M177 643h5zM177 643h5z"/>
<path d="M177 646h5zM177 646h4z"/>
<path d="M177 643h5zM177 643h5z"/>
<path d="M177 645h5zM177 645l5 1z"/>
<path d="M177 643l5 1zM177 643l5 1z"/>
<path d="M177 645h5zM177 645h5z"/>
<path d="M177 644h5zM177 644h5z"/>
<path d="M177 645h5zM177 645h5z"/>
<path d="M177 644h5zM177 644h5z"/>
<path d="M177 645h5zM177 645h5z"/>
<path d="M177 644h5zM177 644h5z"/>
<path d="M177 644l5 1zM177 644l5 1z"/>
<path d="M177 645h5zM177 645h5z"/>
<path d="M459 755h1zM459 755h1z"/>
<path d="M459 750h1zM459 750h1z"/>
<path d="M459 750h2zM459 750h2z"/>
<path d="M459 750h2zM459 750h2z"/>
<path d="M459 755h2zM459 755h1z"/>
<path d="M459 750h2zM459 750h2z"/>
<path d="M459 755h2zM459 755h2z"/>
<path d="M459 750l2 1zM458 751h3z"/>
<path d="M459 755h2zM459 755h2z"/>
<path d="M458 751h3zM458 751h3z"/>
<path d="M458 755h3zM458 755h3z"/>
<path d="M458 751h4zM458 751h4z"/>
<path d="M458 754h3zM458 754l3 1z"/>
<path d="M458 751h4zM458 751h4z"/>
<path d="M458 754h4zM458 754h3z"/>
<path d="M458 751h4zM458 751h4z"/>
<path d="M458 754h4zM458 754h4z"/>
<path d="M458 751h4zM458 751h4z"/>
<path d="M458 754h4zM458 754h4z"/>
<path d="M458 751l4 1zM458 751l4 1z"/>
<path d="M458 754h4zM458 754h4z"/>
<path d="M458 752h4zM458 752h4z"/>
<path d="M458 753h4zM458 753l4 1z"/>
<path d="M457 752h5zM457 752h5z"/>
<path d="M457 753h5zM457 753h5z"/>
<path d="M457 752h5zM457 752h5z"/>
<path d="M457 752l5 1zM457 752l5 1z"/>
<path d="M457 753h5zM457 753h5z"/>
<path d="M457 753h5zM457 753h5z"/>
<path d="M457 753h5zM457 753h5z"/>
</g>
<g fill="none" stroke="#000" stroke-width=".61">
<path d="M256 15h14v8M268 20l17 10h15M256 30h14M251 148h15v8M263 153l17 9h15M251 162h15M467 212h15v8M479 216l18 10h14M251 231h15v9M263 236l17 10h15M467 226h15M251 246h15"/>
<path d="M251 300h15v9M251 315h15M263 305l17 10h15M270 398h15v9M575 384h15v8M575 398h15M588 389l17 9h15M270 413h15M283 403l17 10h15M241 433h15v8M253 438l17 10h15M241 448h15"/>
<path d="M316 467h-23v20M320 467h.1M323 467h24v20M251 492h15v8M263 497l17 10h15M293 491h.1M293 494v30M347 491h.1M347 494v30M251 507h15M293 528h.1M293 531v20h23"/>
<path d="M347 528h.1M347 531v20h-24M320 551h.1"/>
</g>
<!-- layer: TEXT -->
<path d="M824 200h1v4h3v-4h1v8h-1v-3h-3v3h-1z" fill="#000"/>
<!-- layer: 0 -->
<g fill="none" stroke="#58595b" stroke-width=".61">
<path d="M228 379h-4v6M231 379h7M241 379h6M250 379h6M259 379h6M268 379h6M278 379h6M287 379h6M296 379h6M305 379h6M314 379h7M324 379h6"/>
<path d="M333 379h6M342 379h6M351 379h6M361 379h6M370 379h6M379 379h6M388 379h6M397 379h7M407 379h6M416 379h4v6M224 388v6M224 397v7"/>
<path d="M420 388v6M420 397v7M224 407v6M224 416v6M420 407v6M420 416v6M224 425v6M224 434v7M420 425v6M420 434v7M224 444v6M224 453v6"/>
<path d="M420 444v6M420 453v6M224 462v6M224 471v6M420 462v6M420 471v6M224 480v7M224 490v6M224 499v6M420 480v7M420 490v6M420 499v6"/>
<path d="M224 508v6M224 517v7M420 508v6M420 517v7M224 527v6M224 536v6M420 527v6M420 536v6M224 554v7h4M224 545v6M420 554v7h-4M420 545v6"/>
<path d="M228 575h-4v7M231 561h7M231 575h7M241 561h6M241 575h6M250 561h6M250 575h6M259 561h6M259 575h6M268 561h6M268 575h6M278 561h6"/>
<path d="M278 575h6M287 561h6M287 575h6M296 561h6M296 575h6M305 561h6M305 575h6M314 561h7M314 575h7M324 561h6M324 575h6M333 561h6"/>
<path d="M333 575h6M342 561h6M342 575h6M351 561h6M351 575h6M361 561h6M361 575h6M370 561h6M370 575h6M379 561h6M379 575h6M388 561h6"/>
<path d="M388 575h6M397 561h7M397 575h7M407 561h6M407 575h6M416 575h4v7M224 585v6M224 594v6M420 585v6M420 594v6M224 603v7M224 613v6"/>
<path d="M420 603v7M420 613v6M224 622v6M224 631v6M420 622v6M420 631v6M224 640v6M224 650v6M224 659v6M420 640v6M420 650v6M420 659v6"/>
<path d="M224 677v7h4M224 668v6M420 677v7h-4M420 668v6M228 698h-4v7M231 684h7M231 698h7M241 684h6M241 698h6M250 684h6M250 698h6M259 684h6"/>
<path d="M259 698h6M268 684h6M268 698h6M278 684h6M278 698h6M287 684h6M287 698h6M296 684h6M296 698h6M305 684h6M305 698h6M314 684h7"/>
<path d="M314 698h7M324 684h6M324 698h6M333 684h6M333 698h6M342 684h6M342 698h6M351 684h6M351 698h6M361 684h6M361 698h6M370 684h6"/>
<path d="M370 698h6M379 684h6M379 698h6M388 684h6M388 698h6M397 684h7M397 698h7M407 684h6M407 698h6M416 698h4v7M224 708v6M224 717v6"/>
<path d="M420 708v6M420 717v6M224 726v7M224 736v6M420 726v7M420 736v6M224 745v6M224 754v6M420 745v6M420 754v6M224 763v6M224 772v7"/>
<path d="M420 763v6M420 772v7M224 782v6M224 791v6M420 782v6M420 791v6M224 800v7h4M231 807h7M241 807h6M250 807h6M259 807h6M268 807h6"/>
<path d="M278 807h6M287 807h6M296 807h6M305 807h6M314 807h7M324 807h6M333 807h6M342 807h6M351 807h6M361 807h6M370 807h6M379 807h6"/>
<path d="M388 807h6M397 807h7M407 807h6M420 800v7h-4"/>
</g>
<g font-size="20.6" fill="#58595b">
<text x="291" y="374">Фаза АВ</text>
<text x="288" y="637">Фаза ВС</text>
<text x="288" y="760">Фаза СА</text>
</g>
<g font-size="15.8">
<text x="45" y="25">ОВ ДЗ-фф 3ст.</text>
<text x="720" y="44">ДЗ-фф 3 ст.: Ввод</text>
<text x="71" y="59">ОВ ДЗ</text>
<text x="737" y="77">ДЗ-фф 3 ст.:</text>
<text x="36" y="93">Вывод терминала</text>
<text x="712" y="90">Оперативный вывод</text>
<text x="37" y="128">ДЗ-фф</text>
<text x="82" y="128">3ст</text>
<text x="100" y="128">.на сигн</text>
<text x="737" y="151">ДЗ-фф 3 ст.:</text>
<text x="9" y="167">БННш: Срабатывание</text>
<text x="730" y="164">Срабатывание</text>
<text x="740" y="195">ДЗ-фф</text>
<text x="783" y="195">3ст.:</text>
<text x="720" y="208">Срабатывание сигн</text>
<text x="19" y="229">БК: Срабатывание</text>
<text x="62" y="243">БК-б</text>
<text x="721" y="246">ДЗ-фф 3 ст.: Пуск</text>
<text x="19" y="264">БК: Срабатывание</text>
<text x="61" y="277">БК-м</text>
<text x="507" y="285">ОН: Прямое</text>
<text x="737" y="298">ДЗ-фф 3 ст.:</text>
<text x="32" y="305">ОПО: Пуск по I</text>
<text x="717" y="311">Направление прямое</text>
<text x="500" y="320">ОН: Обратное</text>
<text x="20" y="339">ОПО: Пуск по I и U</text>
<text x="737" y="377">ДЗ-фф 3 ст.:</text>
<text x="712" y="390">Направление обратное</text>
<text x="17" y="418">АУ: Ввод ускорения</text>
<text x="29" y="452">ОН: Прямое AB</text>
<text x="23" y="487">ОН: Обратное AB</text>
<text x="714" y="502">ДЗ-фф 3 ст.: ИО Z</text>
<text x="29" y="595">ОН: Прямое BC</text>
<text x="22" y="630">ОН: Обратное BC</text>
<text x="713" y="634">ДЗ-фф 3 ст.: ИО Z</text>
<text x="28" y="718">ОН: Прямое CA</text>
<text x="22" y="752">ОН: Обратное CA</text>
<text x="713" y="757">ДЗ-фф 3 ст.: ИО Z</text>
</g>
<g font-size="12.4">
<text x="336" y="34">&amp;</text>
<text x="219" y="54">1</text>
<text x="375" y="73">&amp;</text>
<text x="590" y="137">T1</text>
<text x="537" y="147">&amp;</text>
<text x="646" y="147">&amp;</text>
<text x="585" y="157">TON</text>
<text x="419" y="221">&amp;</text>
<text x="366" y="231">1</text>
<text x="419" y="270">&amp;</text>
<text x="670" y="285">&amp;</text>
<text x="219" y="349">1</text>
<text x="670" y="363">&amp;</text>
<text x="327" y="418">1</text>
<text x="484" y="418">1</text>
<text x="307" y="481">Z</text>
<text x="322" y="481">&lt;</text>
<text x="395" y="481">&amp;</text>
<text x="35" y="531">ZAB</text>
<text x="89" y="531">Ом</text>
<text x="34" y="673">ZBC</text>
<text x="89" y="673">Ом</text>
<text x="34" y="796">ZCA</text>
<text x="89" y="796">Ом</text>
</g>
<g font-size="12">
<text x="260" y="9">SGF1</text>
<text x="255" y="142">SGF8</text>
<text x="471" y="206">SGF5</text>
<text x="255" y="226">SGF7</text>
<text x="255" y="295">SGF6</text>
<text x="580" y="378">SGF3</text>
<text x="275" y="393">SGF4</text>
<text x="245" y="427">SGF3</text>
<text x="255" y="486">SGF2</text>
</g>
<g font-size="10.5">
<text x="824" y="502">АВ</text>
<text x="824" y="634">BC</text>
<text x="824" y="757">CA</text>
</g>
<g font-size="8.6">
<text x="241" y="18">&quot;0&quot;</text>
<text x="261" y="23">0</text>
<text x="241" y="33">&quot;1&quot;</text>
<text x="261" y="38">1</text>
<text x="236" y="151">&quot;0&quot;</text>
<text x="256" y="156">0</text>
<text x="256" y="170">1</text>
<text x="473" y="220">0</text>
<text x="256" y="239">0</text>
<text x="473" y="234">1</text>
<text x="473" y="250">2</text>
<text x="256" y="254">1</text>
<text x="256" y="308">0</text>
<text x="256" y="323">1</text>
<text x="256" y="338">2</text>
<text x="561" y="387">&quot;0&quot;</text>
<text x="581" y="392">0</text>
<text x="256" y="401">&quot;0&quot;</text>
<text x="276" y="406">0</text>
<text x="560" y="402">&quot;1&quot;</text>
<text x="581" y="406">1</text>
<text x="560" y="417">&quot;1&quot;</text>
<text x="276" y="421">1</text>
<text x="581" y="421">2</text>
<text x="227" y="436">&quot;1&quot;</text>
<text x="246" y="441">0</text>
<text x="246" y="456">1</text>
<text x="246" y="470">2</text>
<text x="236" y="495">&quot;0&quot;</text>
<text x="256" y="500">0</text>
<text x="236" y="510">&quot;1&quot;</text>
<text x="256" y="515">1</text>
</g>
<text font-size="8.2" x="313" y="481">АВ</text>
<g font-size="3.4">
<text x="311" y="505">X</text>
<text x="328" y="530">R</text>
</g>
</svg>
